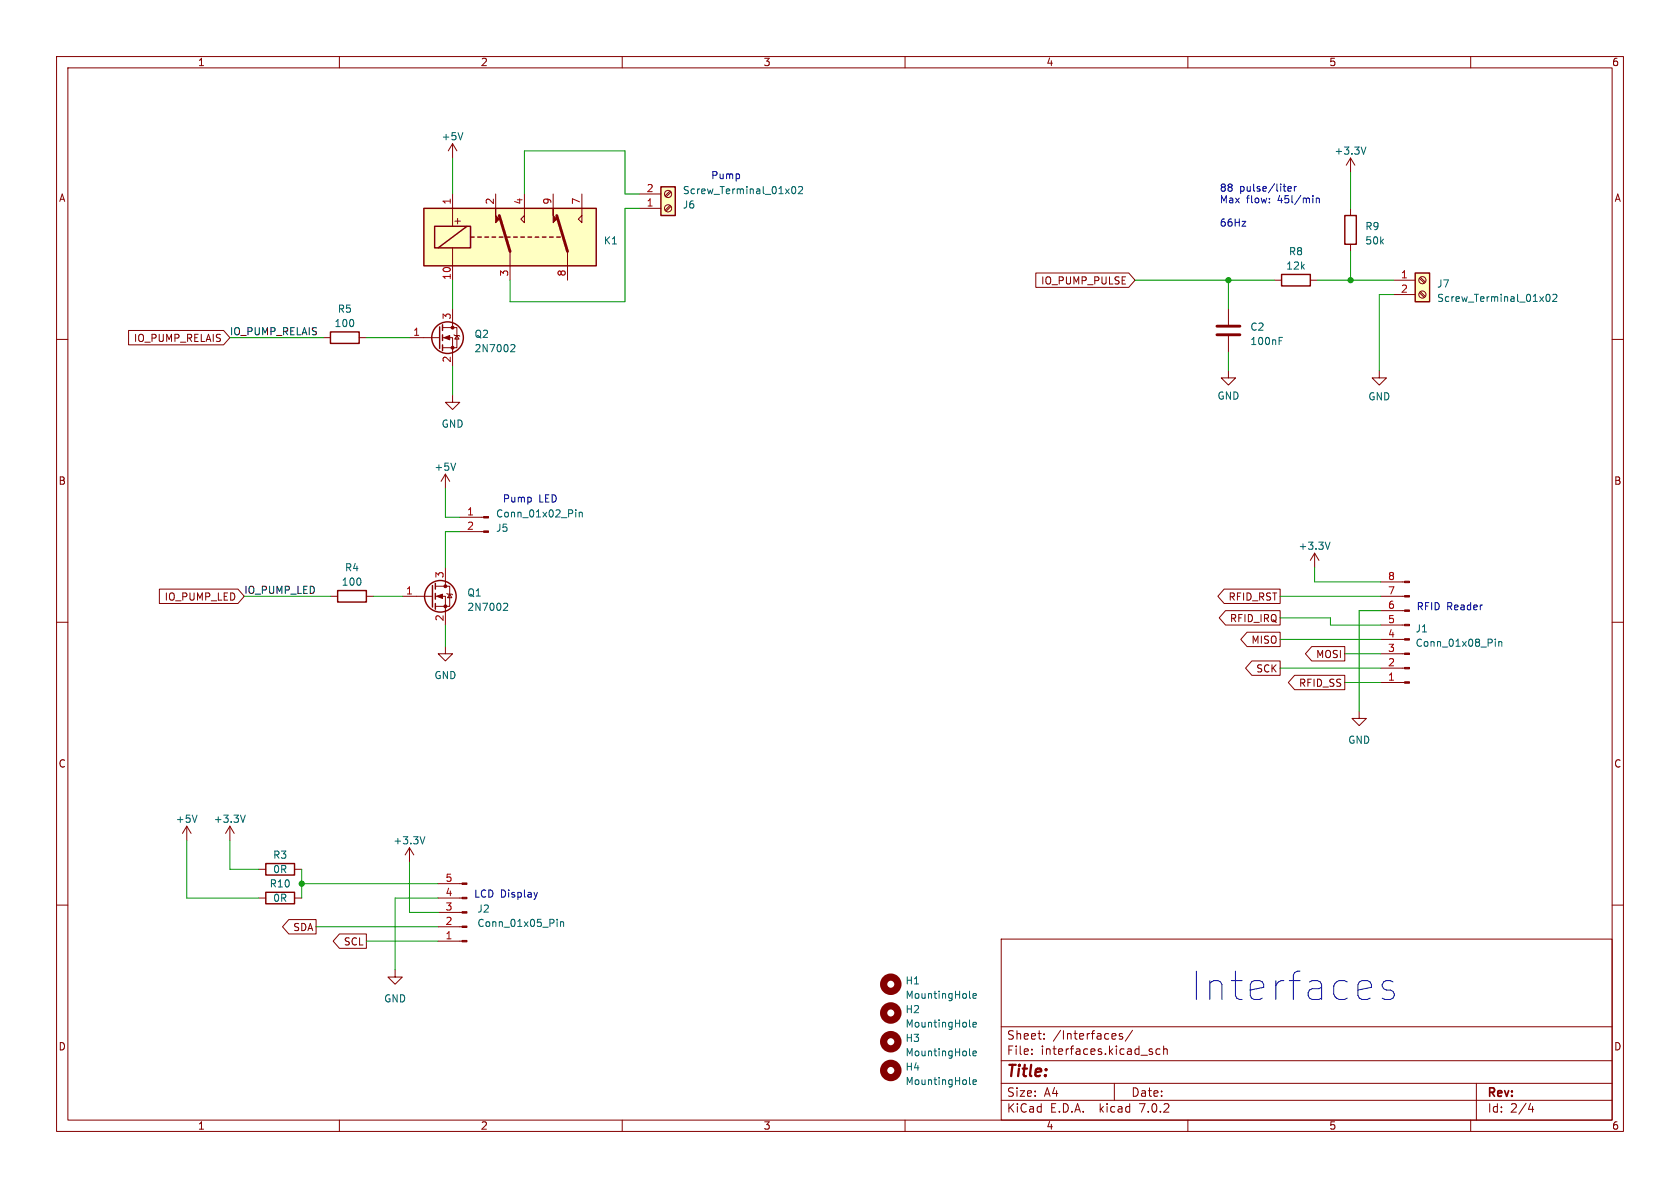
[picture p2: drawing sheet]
<svg xmlns="http://www.w3.org/2000/svg" width="297mm" height="210mm" viewBox="0 0 297 210" stroke-linecap="round" stroke-linejoin="round" font-family="sans-serif">
<g fill="none" stroke="#840000" stroke-width=".18">
<path d="M10 10h277v190h-277zM12 12h273v186h-273zM60 10v2M110 10v2M160 10v2M210 10v2M260 10v2M80 25.4l-.8 1.3M80 25.4v2.5M80 34.3v5.7M80 25.4l.8 1.3M87.6 34.3v2.5"/>
<path d="M92.7 34.3v5.1l-.6-.7 .6-.6M97.8 34.3v2.5M102.9 34.3v5.1l-.7-.7 .7-.6M113 36.8h3.8M113 34.3h3.8M118.4 33.8l-.8 .8M118.4 36.3l-.8 .9M118.6 34l-.8 .8M118.6 36.5l-.8 .8M238.8 27.9v2.6M238.8 36.8v1.3M238.8 27.9l-.8 1.3"/>
<path d="M238.8 27.9l.7 1.3M10 60h2M22.7 58.4h16.8l1.1 1.3-1.1 1.3h-16.8zM57.1 59.7h1.3M63.5 59.7h1.3M72.4 59.7h5.3M78.2 59.7h1.8v5.1M78.2 57.9h2.6v3.6h-2.6M80 43.8v5.7M80 54.6v3.3M80.3 59.2l.1 .1h.8l.1 .1M80.8 59.3l.4 .6h-.8z"/>
<path d="M90.2 44.5v5M100.3 44.5v5M183.1 48.3h16.4l1.2 1.2-1.2 1.3h-16.4zM217.2 54.6v2.8M217.2 59.4v2.8M225.3 49.5h1.3M231.6 49.5h1.3M238.8 43.2v1.3M246.4 49.5h3.8M246.4 52.1h3.8M250.9 51.7l.9 .9M250.9 49.2l.9 .8"/>
<path d="M251.1 51.6l.9 .8M251.1 49l.9 .9M285 60h2M80 69.9v1.2h1.3l-1.3 1.3-1.3-1.3h1.3M217.2 65.5v1.3h1.2l-1.2 1.3-1.3-1.3h1.3M243.8 65.5v1.3h1.3l-1.3 1.3-1.2-1.3h1.2M78.7 83.8v2.6M78.7 83.8l-.7 1.3M78.7 83.8l.8 1.3M81.3 94h4.2M81.3 91.4h4.2M232.4 97.8l-.8 1.3"/>
<path d="M232.4 97.8v2.5M232.4 97.8l.8 1.3M10 110h2M28.2 104.1h13.9l1.1 1.3-1.1 1.3h-13.9zM58.4 105.4h1.3M64.8 105.4h1.2M71.1 105.4h5.4M77 105.4h1.7v5.1M77 103.6h2.5v3.6h-2.5M78.7 114.3v1.3h1.3l-1.3 1.2-1.2-1.2h1.2M78.7 100.3v3.3M79 104.9l.1 .1h.8l.1 .2"/>
<path d="M79.5 105l.4 .7h-.8zM216.4 104.1h9.9v2.6h-9.9l-1.1-1.3zM216.7 107.9h9.6v2.6h-9.6l-1.2-1.3zM220.5 111.8h5.8v2.5h-5.8l-1.1-1.3zM221.3 116.8h5v2.6h-5l-1.1-1.3zM228.9 119.4h8.8v2.5h-8.8l-1.1-1.2zM231.9 114.3h5.8v2.5h-5.8l-1.1-1.2zM244.1 105.4h4.2M244.1 102.9h4.2M244.1 108h4.2M244.1 110.5h4.2M244.1 113h4.2"/>
<path d="M244.1 115.6h4.2M244.1 118.1h4.2M285 110h2M240.3 125.7v1.3h1.3l-1.3 1.3-1.3-1.3h1.3M244.1 120.7h4.2M10 160h2M33 146.1l-.7 1.2M33 146.1v2.5M33 146.1l.8 1.2M40.6 146.1l-.7 1.2M40.6 146.1v2.5M40.6 146.1l.8 1.2"/>
<path d="M45.7 153.7h1.3M45.7 158.8h1.3M52.1 153.7h1.2M52.1 158.8h1.2M72.4 149.9l-.8 1.2M72.4 149.9v2.5M72.4 149.9l.8 1.2M77.5 158.8h4.2M77.5 156.2h4.2M285 160h2M51.1 162.6h4.8v2.5h-4.8l-1.2-1.3zM60 165.1h4.8v2.5h-4.8l-1.1-1.2z"/>
<path d="M69.8 171.5v1.2h1.3l-1.3 1.3-1.2-1.3h1.2M77.5 161.3h4.2M77.5 163.8h4.2M77.5 166.4h4.2M177 166h108v32h-108zM60 198v2M110 198v2M160 198v2M177 194.5h108M177 191.5h108M177 187.5h108M177 181.5h108"/>
<path d="M182.4 186.3v.1M182.4 185.5v.1M184.6 183.6v.1M184.6 182.8v.1M197 191.5v3M197.2 182.8l.1 .3-.7 .1M198.4 182.8l-.3-.1-.2 .2v.2l.5 .2v.3h-.5M200.2 182.1l-1.3 2M203.4 185.9l.3 .1 .1 .2-.2 .2h-.3M203.4 185.4l.3 .1M205.1 185.5l-.5-.1-.2 .3v.4l.1 .2h.6M205.7 185.5l.2-.1 .4 .1 .1 .9"/>
<path d="M205.7 184.9v1.5M210 198v2M260 198v2M261 191.5v6.5M270.2 196.1h.9M270.9 195.6v1"/>
<circle cx="118.1" cy="36.8" r=".63"/>
<circle cx="118.1" cy="34.3" r=".63"/>
<circle cx="251.5" cy="49.5" r=".63"/>
<circle cx="251.5" cy="52.1" r=".63"/>
</g>
<g fill="none" stroke="#006464" stroke-width=".18">
<path d="M81.8 23.4l-.4 1.3M140.1 33.1l.2-.1a.68 .68 0 0 1 .4 .6 .68 .68 0 0 1-.4 .6l-.2-.1-.1-.3zM141.2 33.1l.4-.1 .3 .3-.8 .9h.8M241.5 26l-.4 1.3M226.1 59.6h.6M273.4 52.1l.2-.1a.68 .68 0 0 1 .4 .7 .68 .68 0 0 1-.4 .6l-.2-.1-.1-.4zM274.5 52.1l.5-.1 .2 .4-.7 .9h.7M90.5 60.9l.4 .1 .1 .3-.8 .9h.8M80.6 81.9l-.5 1.2M101.8 90.1v.1M101.8 90.5v.9M102.4 90.5v.9"/>
<path d="M102.4 90.7l.2-.2 .3 .1v.8M235.1 95.8l-.4 1.3M89.2 106.6l.4 .1 .2 .3-.8 .9h.8M264.4 113v.1M264.4 113.4v.9M265 113.4v.9M265 113.5l.1-.1 .3 .1 .1 .8M34.8 144.1l-.4 1.3M43.4 144.1l-.5 1.3M75.1 147.9l-.4 1.3M98.5 162.5v.1M98.5 162.9v.9"/>
<path d="M99.1 162.9v.9M99.1 163.1l.2-.2 .3 .1v.8M171.5 176.4l.1 .1M172 176.1l.6-.2-.1-.2-.3-.1-.2 .2 .1 .6h.4M171.5 191.7h.1M171.5 181.5l.1 .1M171.5 186.6h.1M172 191.3l.6-.1-.1-.3h-.3l-.2 .2 .1 .6h.4M172 181.1l.6-.1-.1-.2-.3-.1-.2 .2 .1 .6h.4M172 186.2l.6-.1-.1-.2-.3-.1-.2 .2 .1 .6h.4"/>
</g>
<g fill="none" stroke="#840000" stroke-width=".25">
<path d="M74.9 36.8h30.5v10.2h-30.5zM116.8 33h2.6v5.1h-2.6zM237.7 38.1h2.1v5.1h-2.1zM58.4 58.7h5.1v2h-5.1zM76.8 40h6.4v3.8h-6.4zM77.7 57.8v3.8M78.2 57.4v1M78.2 59.2v1M82.5 40l-5 3.8M83.2 41.9h.6M84.5 41.9h.6M85.7 41.9h.7"/>
<path d="M87 41.9h.6M88.3 41.9h.6M89.5 41.9h.7M90.8 41.9h.6M92.1 41.9h.6M93.3 41.9h.7M94.6 41.9h.6M95.9 41.9h.6M97.2 41.9h.6M98.4 41.9h.7M226.6 48.5h5v2h-5zM250.2 48.3h2.5v5h-2.5z"/>
<path d="M78.2 61v1M59.7 104.4h5.1v2h-5.1zM76.5 103.5v3.8M77 103.1v1M77 104.9v1M77 106.7v1M47 152.7h5.1v2h-5.1zM47 157.7h5.1v2.1h-5.1z"/>
<circle cx="79.1" cy="59.7" r="2.79"/>
<circle cx="77.9" cy="105.4" r="2.79"/>
</g>
<g fill="#840000" stroke="#840000" stroke-width=".18">
<path d="M81.7 156.1h.8v.2h-.8z"/>
<path d="M81.7 158.6h.8v.3h-.8z"/>
<path d="M81.7 161.2h.8v.2h-.8z"/>
<path d="M81.7 163.7h.8v.3h-.8z"/>
<path d="M81.7 166.2h.8v.3h-.8z"/>
<path d="M87.6 36.8v1.3l.7 .6-.7 .7z"/>
<path d="M97.8 36.8v1.3l.6 .6-.6 .7z"/>
<path d="M78.5 59.7l1-.4v.8z"/>
<path d="M77.2 105.4l1-.4v.8z"/>
<path d="M85.5 93.9h.9v.2h-.9z"/>
<path d="M85.5 91.3h.9v.3h-.9z"/>
<path d="M248.3 102.7h.9v.3h-.9z"/>
<path d="M248.3 105.3h.9v.2h-.9z"/>
<path d="M248.3 107.8h.9v.3h-.9z"/>
<path d="M248.3 110.4h.9v.2h-.9z"/>
<path d="M248.3 112.9h.9v.3h-.9z"/>
<path d="M248.3 115.4h.9v.3h-.9z"/>
<path d="M248.3 118h.9v.2h-.9z"/>
<path d="M248.3 120.5h.9v.3h-.9z"/>
<circle cx="80" cy="61.5" r=".25"/>
<circle cx="80" cy="57.9" r=".25"/>
<circle cx="78.7" cy="107.2" r=".25"/>
<circle cx="78.7" cy="103.6" r=".25"/>
</g>
<g fill="#ffffc2" stroke="#ffffc2" stroke-width=".18">
<path d="M116.8 33h2.6v5.1h-2.6z"/>
<path d="M74.9 36.8h30.5v10.2h-30.5z"/>
<path d="M250.2 48.3h2.5v5h-2.5z"/>
</g>
<path d="M88.3 38.1l1.9 6.4M98.4 38.1l1.9 6.4M215.1 59.2h4.1M215.1 57.7h4.1" fill="none" stroke="#840000" stroke-width=".51"/>
<g fill="none" stroke="#840000" stroke-width="1.3">
<circle cx="157.5" cy="179.1" r="1.27"/>
<circle cx="157.5" cy="174" r="1.27"/>
<circle cx="157.5" cy="189.2" r="1.27"/>
<circle cx="157.5" cy="184.1" r="1.27"/>
</g>
<path d="M224.4 35.7v.2M224.4 35.1v.1M227.7 33.4l.6-.1-.1-.3h-.3l-.2 .1v.6h.5M228.8 33v.8M229.2 33l-.4 .2M232.1 34.6v.1M232.7 35v.9M232.7 35.1l.2-.1 .3 .1v.8M95 157.7l-.3 .9M246.3 173.6l-.5-.3h-.7l-.5 .3-.2 .5 .2 .7 .5 .2h.7l.5 .3 .2 .4-.2 .7-.5 .3h-1l-.4-.3" fill="none" stroke="#0000c2" stroke-width=".18"/>
<g fill="none" stroke="#009600" stroke-width=".18">
<path d="M80 27.9v6.4M92.7 34.3v-7.6h17.8v7.6h2.5M113 36.8h-2.5v16.5h-20.3v-3.8M238.8 30.5v6.3M40.6 59.7h16.5M64.8 59.7h7.6M80 49.5v5.1M200.7 49.5h24.6M217.2 49.5v5.1M232.9 49.5h13.5M238.8 44.5v5M246.4 52.1h-2.6v13.4"/>
<path d="M80 64.8v5.1M217.2 62.2v3.3M78.7 86.4v5h2.6M81.3 94h-2.6v6.3M43.2 105.4h15.2M66 105.4h5.1M78.7 110.5v3.8M226.3 105.4h17.8M226.3 109.2h8.9v1.3h8.9M226.3 113h17.8M226.3 118.1h17.8M232.4 100.3v2.6h11.7"/>
<path d="M237.7 115.6h6.4M244.1 108h-3.8v17.7M237.7 120.7h6.4M33 148.6v10.2h12.7M40.6 148.6v5.1h5.1M53.3 153.7v5.1M53.3 156.2h24.2M72.4 152.4v8.9h5.1M77.5 158.8h-7.7v12.7M55.9 163.8h21.6M64.8 166.4h12.7"/>
</g>
<g fill="#009600" stroke="#009600" stroke-width=".18">
<circle cx="238.8" cy="49.5" r=".46"/>
<circle cx="217.2" cy="49.5" r=".46"/>
<circle cx="53.3" cy="156.2" r=".46"/>
</g>
<text font-size="7" fill="#0000c2" x="210.3" y="177.3">Interfaces</text>
<text font-size="2.8" fill="#840000" x="178" y="190.8">Title:</text>
<g font-size="2.1" fill="#840000">
<text x="178" y="183.9">Sheet:</text>
<text x="186.2" y="183.9">/Interfaces/</text>
<text x="178" y="186.6">File:</text>
<text x="184" y="186.6">interfaces.kicad_sch</text>
<text x="178" y="196.8">KiCad</text>
<text x="178" y="194">Size:</text>
<text x="184.6" y="194">A4</text>
<text x="185.7" y="196.8">E.D.A.</text>
<text x="194.4" y="196.8">kicad</text>
<text x="200" y="194">Date:</text>
<text x="201.5" y="196.8">7.0.2</text>
<text x="263" y="194.2">Rev:</text>
<text x="263" y="196.8">Id:</text>
<text x="267" y="196.8">2/4</text>
</g>
<g font-size="1.8" fill="#840000">
<text x="35" y="11.8">1</text>
<text x="85" y="11.8">2</text>
<text x="135" y="11.8">3</text>
<text x="185" y="11.8">4</text>
<text x="235" y="11.8">5</text>
<text x="285" y="11.8">6</text>
<text x="10.4" y="35.8">A</text>
<text x="285.4" y="35.8">A</text>
<text x="80" y="39.8">+</text>
<text x="183.9" y="50.4">IO_PUMP_PULSE</text>
<text x="23.5" y="60.6">IO_PUMP_RELAIS</text>
<text x="10.3" y="85.8">B</text>
<text x="285.3" y="85.8">B</text>
<text x="29" y="106.3">IO_PUMP_LED</text>
<text x="217.1" y="106.3">RFID_RST</text>
<text x="217.3" y="110.1">RFID_IRQ</text>
<text x="221.1" y="113.9">MISO</text>
<text x="222" y="119">SCK</text>
<text x="232.5" y="116.5">MOSI</text>
<text x="229.5" y="121.6">RFID_SS</text>
<text x="10.3" y="135.8">C</text>
<text x="285.3" y="135.8">C</text>
<text x="51.7" y="164.7">SDA</text>
<text x="60.7" y="167.3">SCL</text>
<text x="10.3" y="185.8">D</text>
<text x="285.3" y="185.8">D</text>
<text x="35" y="199.8">1</text>
<text x="85" y="199.8">2</text>
<text x="135" y="199.8">3</text>
<text x="185" y="199.8">4</text>
<text x="235" y="199.8">5</text>
<text x="285" y="199.8">6</text>
</g>
<g font-size="1.8" fill="#006464">
<text x="78" y="25">+5V</text>
<text x="235.9" y="27.5">+3.3V</text>
<text x="120.7" y="34.5">Screw_Terminal_01x02</text>
<text x="120.7" y="37">J6</text>
<text x="241.3" y="40.8">R9</text>
<text x="106.7" y="43.4">K1</text>
<text x="227.3" y="47.8">12k</text>
<text x="227.8" y="45.3">R8</text>
<text x="241.3" y="43.4">50k</text>
<text x="254" y="51">J7</text>
<text x="254" y="53.5">Screw_Terminal_01x02</text>
<text x="59.1" y="58">100</text>
<text x="59.7" y="55.4">R5</text>
<text x="83.8" y="59.9">Q2</text>
<text x="221" y="58.6">C2</text>
<text x="83.8" y="62.4">2N7002</text>
<text x="221" y="61.2">100nF</text>
<text x="215.2" y="70.8">GND</text>
<text x="241.8" y="70.9">GND</text>
<text x="78" y="75.8">GND</text>
<text x="76.7" y="83.4">+5V</text>
<text x="87.6" y="94.2">J5</text>
<text x="87.6" y="91.6">Conn_01x02_Pin</text>
<text x="60.9" y="101.2">R4</text>
<text x="229.5" y="97.3">+3.3V</text>
<text x="60.4" y="103.7">100</text>
<text x="82.6" y="105.6">Q1</text>
<text x="82.6" y="108.1">2N7002</text>
<text x="250.2" y="112">J1</text>
<text x="250.2" y="114.5">Conn_01x08_Pin</text>
<text x="76.7" y="120.2">GND</text>
<text x="238.3" y="131.6">GND</text>
<text x="31" y="145.6">+5V</text>
<text x="37.7" y="145.6">+3.3V</text>
<text x="69.5" y="149.4">+3.3V</text>
<text x="48.2" y="152">R3</text>
<text x="48.2" y="154.5">0R</text>
<text x="47.6" y="157">R10</text>
<text x="48.2" y="159.6">0R</text>
<text x="84.3" y="161.5">J2</text>
<text x="84.3" y="164">Conn_01x05_Pin</text>
<text x="67.9" y="177.4">GND</text>
<text x="160" y="179.3">H2</text>
<text x="160" y="174.2">H1</text>
<text x="160" y="176.7">MountingHole</text>
<text x="160" y="181.8">MountingHole</text>
<text x="160" y="184.3">H3</text>
<text x="160" y="189.4">H4</text>
<text x="160" y="192">MountingHole</text>
<text x="160" y="186.9">MountingHole</text>
</g>
<g font-size="1.8" fill="#a90000">
<text x="114.3" y="34">2</text>
<text x="79.8" y="36.2" transform="rotate(-90 79.8 36.2)">1</text>
<text x="87.4" y="36.2" transform="rotate(-90 87.4 36.2)">2</text>
<text x="92.5" y="36.2" transform="rotate(-90 92.5 36.2)">4</text>
<text x="97.5" y="36.2" transform="rotate(-90 97.5 36.2)">9</text>
<text x="102.6" y="36.2" transform="rotate(-90 102.6 36.2)">7</text>
<text x="114.3" y="36.6">1</text>
<text x="79.8" y="49.5" transform="rotate(-90 79.8 49.5)">10</text>
<text x="89.9" y="48.9" transform="rotate(-90 89.9 48.9)">3</text>
<text x="100.1" y="48.9" transform="rotate(-90 100.1 48.9)">8</text>
<text x="247.6" y="49.3">1</text>
<text x="247.6" y="51.8">2</text>
<text x="73" y="59.4">1</text>
<text x="79.8" y="56.5" transform="rotate(-90 79.8 56.5)">3</text>
<text x="79.8" y="64.2" transform="rotate(-90 79.8 64.2)">2</text>
<text x="82.5" y="91.2">1</text>
<text x="82.5" y="93.7">2</text>
<text x="71.7" y="105.2">1</text>
<text x="78.5" y="102.3" transform="rotate(-90 78.5 102.3)">3</text>
<text x="245.3" y="107.7">6</text>
<text x="245.3" y="105.2">7</text>
<text x="245.3" y="102.6">8</text>
<text x="78.5" y="109.9" transform="rotate(-90 78.5 109.9)">2</text>
<text x="245.3" y="112.8">4</text>
<text x="245.3" y="110.2">5</text>
<text x="245.3" y="117.9">2</text>
<text x="245.3" y="115.3">3</text>
<text x="245.3" y="120.4">1</text>
<text x="78.7" y="156">5</text>
<text x="78.7" y="161">3</text>
<text x="78.7" y="158.5">4</text>
<text x="78.7" y="166.1">1</text>
<text x="78.7" y="163.6">2</text>
</g>
<g font-size="1.8" fill="#0000c2">
<text x="125.7" y="31.8">Pump</text>
<text x="215.6" y="34">88</text>
<text x="219.2" y="34">pulse/liter</text>
<text x="215.6" y="36">Max</text>
<text x="215.6" y="40.1">66Hz</text>
<text x="220.4" y="36">flow:</text>
<text x="225.9" y="36">45l/min</text>
<text x="88.9" y="88.9">Pump</text>
<text x="95.3" y="88.9">LED</text>
<text x="250.4" y="108">RFID Reader</text>
<text x="83.8" y="158.8">LCD Display</text>
</g>
<g font-size="1.8" fill="#0f0f0f">
<text x="40.6" y="59.3">IO_PUMP_RELAIS</text>
<text x="43.2" y="105.1">IO_PUMP_LED</text>
</g>
</svg>
